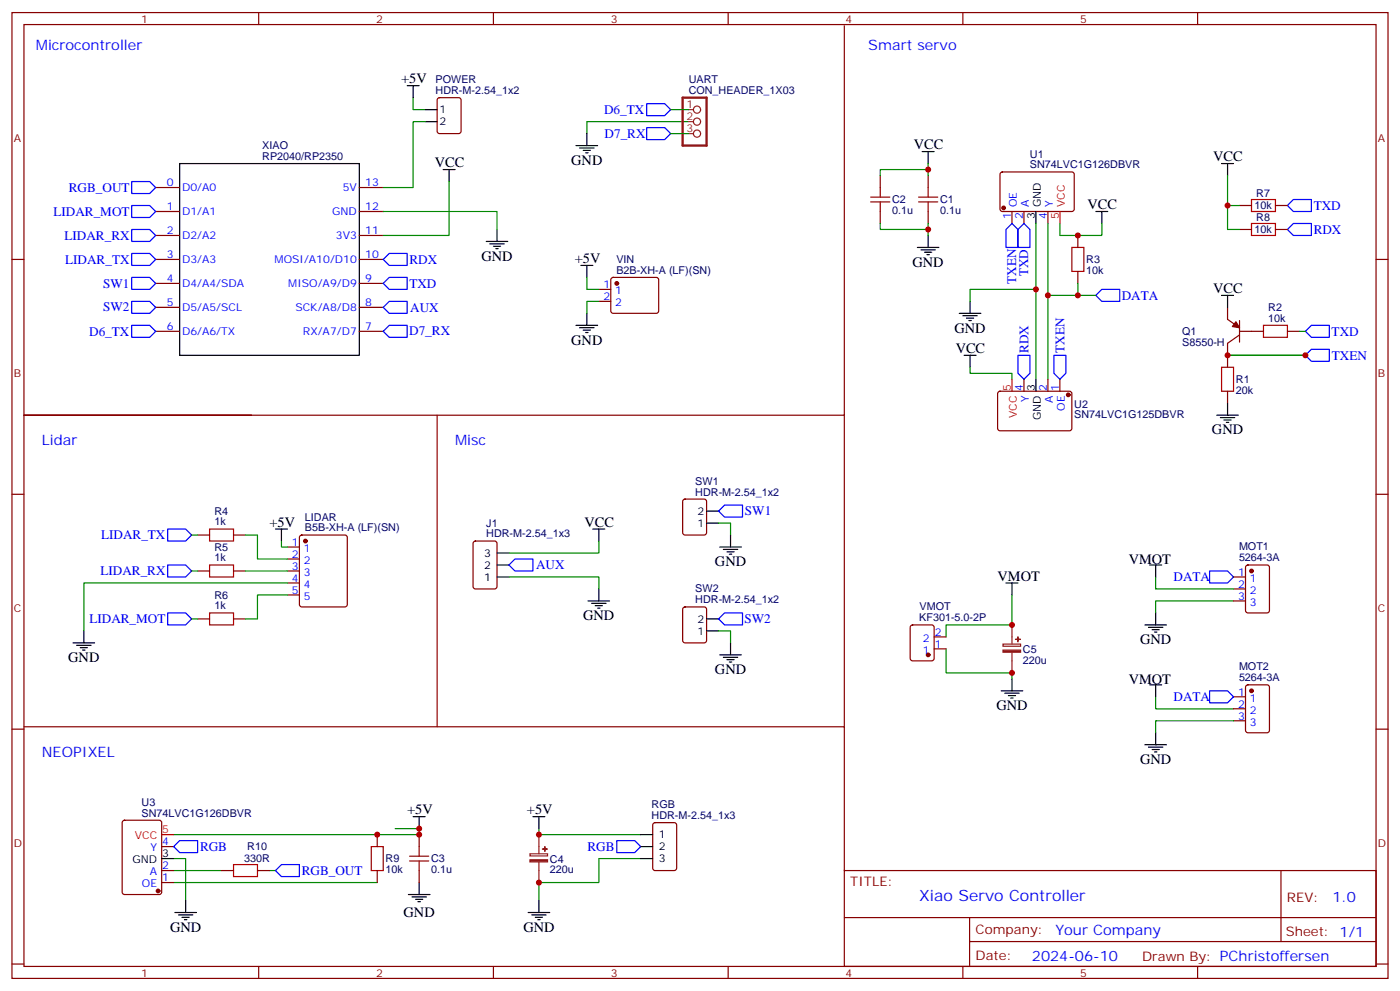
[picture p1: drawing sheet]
<svg xmlns="http://www.w3.org/2000/svg" width="412mm" height="292mm" viewBox="0 0 412 292" stroke-linecap="round" stroke-linejoin="round" font-family="sans-serif">
<g fill="none" stroke="#870000" stroke-width=".35">
<path d="M3.5 3.7h405.4v284.3h-405.4zM7.1 7.2h398.2v277.3h-398.2zM76.2 3.7v3.5M145.3 3.7v3.5M214.5 3.7v3.5M248.7 7.6v114.6h-241.6h67M283.6 3.7v3.5M352.8 3.7v3.5M129 29l.5-.2h5.6l.7 .4v9.4l-.4 .7h-5.9l-.7-.4v-9.4zM45.9 55.2h7M105.8 55.2h7.1M259.3 51.7v3.5"/>
<path d="M273.4 51.7v3.5M294.8 50.8l.5-.2 20.7 .1 .4 .6v10.5l-.7 .5-20.7-.1-.4-.6v-10.3zM3.5 76.4h3.6M45.9 76.4h7M45.9 62.3h7M45.9 69.3h7M105.8 76.4h7.1M105.8 62.3h7.1M105.8 69.3h7.1M259.3 62.3v3.5M273.4 62.3v3.5M298.1 62.3v3.5"/>
<path d="M301.6 62.3v3.5M308.7 62.3v3.5M317.5 69.3v3.5M317.5 79.9v3.5M365.1 60.5h3.6M365.1 67.6h3.6M375.7 60.5h3.5M375.7 67.6h3.5M405.3 76.4h3.6M45.9 83.4h7M45.9 90.5h7M45.9 97.5h7"/>
<path d="M105.8 83.4h7.1M105.8 90.5h7.1M105.8 97.5h7.1M176.4 85.2h3.5M176.4 88.7h3.5M180.2 81.9l.4-.2h12.7l.5 .2 .2 .5v9.4l-.7 .5-13-.1-.4-.7v-9.1zM361.6 90.5v3.5l3.5 2.5M365.1 97.5h7.1M365.1 98.6l-3.5 2.5v7M365.1 94.4v6.3M379.2 97.5h3.6M294.1 115.4l.5-.2h20.7l.4 .7v10.5l-.7 .4h-20.7l-.4-.7v-10.2z"/>
<path d="M301.6 111.7v3.5M308.7 111.7v3.5M312.2 111.7v3.5M361.6 115.2v3.5M128.8 122.2v91.8M248.7 122.2v91.8M3.5 145.5h3.6M58.2 157.5h3.5M68.8 157.5h3.5M88.4 157.7l.5-.2h12.7l.7 .4v20.1l-.5 .6-12.9 .1-.7-.5v-20zM139.6 159.5l.5-.2h5.6l.6 .4 .1 13-.5 .6-5.8 .1-.7-.5-.1-12.9zM201.3 147.1l.5-.2h5.6l.7 .5v9.4l-.4 .7h-5.9l-.7-.4v-9.5z"/>
<path d="M405.3 145.5h3.6M58.2 168.1h3.5M68.8 168.1h3.5M84.7 161h3.5M84.7 164.6h3.5M84.7 168.1h3.5M84.7 171.6h3.5M84.7 175.2h3.5M201.3 178.9l.5-.2h5.6l.7 .4v9.5l-.4 .6-5.9 .1-.7-.5v-9.4zM363.4 169.9h3.5M363.4 173.4h3.5M363.4 176.9h3.5"/>
<path d="M367.1 166.5l.5-.2h5.6l.7 .5v12.9l-.4 .7h-5.9l-.7-.4v-13zM58.2 182.2h3.5M68.8 182.2h3.5M268.3 184.2l.5-.2h5.7l.6 .4 .1 9.5-.5 .6-5.9 .1-.6-.5-.1-9.4zM275.2 191h3.5M275.2 187.5h3.5M3.5 214.7h3.6M7.1 214h241.6v42.3M363.4 205.1h3.5M363.4 208.7h3.5M363.4 212.2h3.5M367.1 201.8l.5-.2h5.6l.7 .4v13l-.4 .7h-5.9l-.7-.4v-13z"/>
<path d="M405.3 214.7h3.6M36.2 241.7l.5-.2h10.2l.7 .4v20.7l-.4 .7h-10.5l-.7-.4v-20.7zM47.6 259.8h3.6M47.6 256.3h3.6M47.6 249.2h3.6M65.3 256.3h3.5M75.8 256.3h3.6M111.1 245.7v3.5M111.1 256.3v3.5M123.5 245.7v3.5M123.5 256.3v3.5M192.5 242.4l.5-.2h5.6l.7 .4v13l-.4 .6-5.9 .1-.7-.5v-12.9z"/>
<path d="M248.7 256.3h156.6v28.2h-156.6zM377.3 256.3v20.9M248.7 270.1h156.5M285.6 277.2h119.6M285.6 270.1v14.2M3.5 283.8h3.6M76.2 284.5v3.5M145.3 284.5v3.5M214.5 284.5v3.5M283.6 284.5v3.5M352.8 284.5v3.5M405.3 283.8h3.6"/>
</g>
<g fill="none" stroke="#008700" stroke-width=".35">
<path d="M121.7 28.8v3.5h3.5M125.2 35.8h-3.5v19.4h-8.8M197.6 32.3h5.2M197.6 39.3h5.2M202.8 35.8h-29.9v3.5M132.3 53.4v15.9h-19.4M273.4 48.2v1.7h-14.1v1.8M273.4 49.9v1.8M361.6 51.7v15.9h3.5M112.9 62.3h33.5v5.3M259.3 65.8v1.8h14.1M273.4 65.8v3.5"/>
<path d="M305.2 65.8v19.4h-19.4v3.5M308.7 65.8v45.9M312.2 65.8v3.5h12.4v-3.5M361.6 60.5h3.5M172.9 81.7v3.5h3.5M176.4 88.7h-3.5v3.6M305.2 85.2v26.5M308.7 87h14.1M317.5 83.4v3.6M382.8 97.5h1.7M285.8 108.1v1.8h12.3v1.8M361.6 104.6h22.9"/>
<path d="M56.4 157.5h1.8M72.3 157.5h3.5v7.1h8.9M82.9 159.3v1.7h1.8M176.4 159.3v3.5h-26.5M211.7 154h3.5v3.5M56.4 168.1h1.8M72.3 168.1h12.4M84.7 171.6h-60v14.1M84.7 175.2h-8.9v7h-3.5M149.9 169.9h26.5v3.5M298.1 175.2v8.8h-19.4v3.5M340.4 169.9v3.5h23"/>
<path d="M363.4 176.9h-23v3.5M56.4 182.2h1.8M211.7 185.7h3.5v3.6M278.7 191v7.1h19.4v1.7M340.4 205.1v3.6h23M363.4 212.2h-23v3.5M51.2 252.8h3.5v12.3M51.2 256.3h14.1M51.2 259.8h59.9M79.4 256.3h1.7M116.4 243.9h7.1v1.8h-72.3M158.7 243.9v1.8h30"/>
<path d="M188.7 252.8h-12.3v7h-17.7v5.3"/>
</g>
<g fill="none" stroke="#000" stroke-width=".35">
<path d="M119.9 25.2h3.6M121.7 25.2v3.6M125.2 32.3h3.6M125.2 35.8h3.6M172.9 39.3v3.6M52.9 48.2h52.9v56.4h-52.9zM130.5 49.9h3.6M132.3 49.9v3.5M169.7 42.9h6.3M170.7 43.6h4.3M171.8 44.3h2.1M172.5 45h.7"/>
<path d="M271.6 44.6h3.6M273.4 44.6v3.6M359.8 48.2h3.6M361.6 48.2v3.5M143.2 71.1h6.4M144.3 71.8h4.2M145.3 72.5h2.2M146 73.2h.8M146.4 67.6v3.5M171.1 78.1h3.5M172.9 78.1v3.6M270.2 72.8h6.4"/>
<path d="M271.3 73.6h4.2M272.3 74.3h2.2M273 75h.8M273.4 69.3v3.5M305.2 62.3v3.5M322.8 62.3h3.5M324.6 62.3v3.5M169.7 95.8h6.3M170.7 96.5h4.3M171.8 97.2h2.1M172.5 97.9h.7M172.9 92.3v3.5"/>
<path d="M282.6 92.3h6.3M283.6 93h4.3M284.7 93.7h2.1M285.4 94.4h.7M285.8 88.7v3.6M359.8 87h3.6M361.6 87v3.5M284 104.6h3.5M285.8 104.6v3.5M305.2 111.7v3.5M361.6 118.7v3.5M358.4 122.2h6.4"/>
<path d="M359.5 122.9h4.2M360.5 123.6h2.2M361.2 124.4h.7M81.1 155.8h3.6M82.9 155.8v3.5M174.6 155.8h3.6M176.4 155.8v3.5M208.1 154h3.6M208.1 150.5h3.6M215.2 157.5v3.5M146.4 166.3h3.5M146.4 162.8h3.5"/>
<path d="M146.4 169.9h3.5M173.2 176.9h6.4M174.3 177.6h4.2M175.3 178.3h2.1M176 179h.7M176.4 173.4v3.5M212 161h6.4M213.1 161.7h4.2M214.1 162.5h2.2M214.8 163.2h.7M296.3 171.6h3.6M298.1 171.6v3.6"/>
<path d="M338.7 166.3h3.5M340.4 166.3v3.6M21.5 189.3h6.4M22.6 190h4.2M23.6 190.7h2.2M24.3 191.4h.7M24.7 185.7v3.6M208.1 185.7h3.6M208.1 182.2h3.6M212 192.8h6.4M213.1 193.5h4.2M214.1 194.2h2.2"/>
<path d="M214.8 194.9h.7M215.2 189.3v3.5M298.1 199.8v3.6M337.3 184h6.3M338.3 184.7h4.2M339.4 185.4h2.1M340.1 186.1h.7M340.4 180.4v3.6M294.9 203.4h6.4M296 204.1h4.2M297 204.8h2.2M297.7 205.5h.7"/>
<path d="M337.3 219.3h6.3M338.3 220h4.2M338.7 201.6h3.5M340.4 201.6v3.5M340.4 215.7v3.6M339.4 220.7h2.1M340.1 221.4h.7M47.6 252.8h3.6M121.7 240.4h3.5M123.5 240.4v3.5M123.5 259.8v3.5M157 240.4h3.5"/>
<path d="M158.7 240.4v3.5M188.7 252.8h3.6M188.7 245.7h3.6M188.7 249.2h3.6M51.5 268.6h6.4M52.6 269.3h4.2M53.6 270.1h2.1M54.3 270.8h.7M54.7 265.1v3.5M120.3 263.3h6.3M121.4 264.1h4.2M122.4 264.8h2.1"/>
<path d="M123.1 265.5h.7M155.6 268.6h6.3M156.6 269.3h4.3M157.7 270.1h2.1M158.4 270.8h.7M158.7 265.1v3.5"/>
</g>
<g fill="#870000" stroke="#870000" stroke-width=".35">
<path d="M364.1 94.7l1 1.8-2.1-.4z"/>
<circle cx="181.7" cy="83.4" r=".53"/>
<circle cx="295.6" cy="61.2" r=".53"/>
<circle cx="368.7" cy="168.1" r=".53"/>
<circle cx="368.7" cy="203.4" r=".53"/>
<circle cx="273.4" cy="192.8" r=".53"/>
<circle cx="46.6" cy="262.3" r=".53"/>
<circle cx="90" cy="159.3" r=".53"/>
<circle cx="314.7" cy="116.2" r=".53"/>
</g>
<g fill="none" stroke="#00f" stroke-width=".35">
<path d="M190.5 30.5h5.3l1.8 1.8-1.8 1.7h-5.3zM190.5 37.6h5.3l1.8 1.7-1.8 1.8h-5.3zM38.8 53.4h5.3l1.8 1.8-1.8 1.8h-5.3zM38.8 60.5h5.3l1.8 1.8-1.8 1.7h-5.3zM38.8 67.6h5.3l1.8 1.7-1.8 1.8h-5.3zM38.8 74.6h5.3l1.8 1.8-1.8 1.7h-5.3zM112.9 76.4l1.8-1.8h5.2v3.5h-5.2zM298.1 65.8l1.8 1.8v5.2h-3.6v-5.2zM299.9 67.6l1.7-1.8 1.8 1.8v5.2h-3.5zM379.2 60.5l1.8-1.8h5.3v3.6h-5.3zM379.2 67.6l1.8-1.8h5.3v3.5h-5.3zM38.8 95.8h5.3l1.8 1.7-1.8 1.8h-5.3z"/>
<path d="M38.8 81.7h5.3l1.8 1.7-1.8 1.8h-5.3zM38.8 88.7h5.3l1.8 1.8-1.8 1.8h-5.3zM112.9 97.5l1.8-1.7h5.2v3.5h-5.2zM112.9 83.4l1.8-1.7h5.2v3.5h-5.2zM112.9 90.5l1.8-1.8h5.2v3.6h-5.2zM322.8 87l1.8-1.8h5.2v3.5h-5.2zM384.5 97.5l1.8-1.7h5.3v3.5h-5.3zM299.9 104.6h3.5v5.3l-1.8 1.8-1.7-1.8zM310.4 104.6h3.6v5.3l-1.8 1.8-1.8-1.8zM384.5 104.6l1.8-1.8h5.3v3.6h-5.3zM49.4 155.8h5.3l1.7 1.7-1.7 1.8h-5.3zM211.7 150.5l1.7-1.8h5.3v3.5h-5.3z"/>
<path d="M49.4 166.3h5.3l1.7 1.8-1.7 1.8h-5.3zM149.9 166.3l1.8-1.7h5.3v3.5h-5.3zM356.3 168.1h5.3l1.8 1.8-1.8 1.7h-5.3zM49.4 180.4h5.3l1.7 1.8-1.7 1.8h-5.3zM211.7 182.2l1.7-1.8h5.3v3.6h-5.3zM356.3 203.4h5.3l1.8 1.7-1.8 1.8h-5.3zM51.2 249.2l1.7-1.7h5.3v3.5h-5.3zM81.1 256.3l1.8-1.8h5.3v3.6h-5.3zM181.7 247.5h5.3l1.7 1.7-1.7 1.8h-5.3z"/>
</g>
<path d="M201.1 28.8h7v14.1h-7z" fill="none" stroke="#8c2424" stroke-width=".71"/>
<g fill="none" stroke="#8c2424" stroke-width=".35">
<path d="M202.8 32.3h1.5M202.8 35.8h1.5M202.8 39.3h1.5M295.5 189.6h5.1v.7h-5.1zM298.1 184v5.6M298.1 192.1v6M156.1 251.4h5.2v.6h-5.2zM158.7 245.7v5.7M158.7 253.8v6"/>
<circle cx="205.3" cy="32.3" r="1.06"/>
<circle cx="205.3" cy="35.8" r="1.06"/>
<circle cx="205.3" cy="39.3" r="1.06"/>
</g>
<path d="M312.2 62.3v3.5M298.1 111.7v3.5M47.6 245.7h3.6" fill="none" stroke="#f00" stroke-width=".35"/>
<g fill="none" stroke="#a10000" stroke-width=".35">
<path d="M256.5 59.4h5.6M256.5 58h5.6M259.3 55.2v2.8M259.3 59.4v2.9M270.6 59.4h5.6M270.6 58h5.6M273.4 55.2v2.8M273.4 59.4v2.9M368.7 58.7h7v3.6h-7zM315.7 72.8h3.6v7.1h-3.6zM368.7 65.8h7v3.5h-7zM372.2 95.8h7v3.5h-7z"/>
<path d="M359.8 108.1h3.6v7.1h-3.6zM61.7 155.8h7.1v3.5h-7.1zM61.7 166.3h7.1v3.6h-7.1zM61.7 180.4h7.1v3.6h-7.1zM68.8 254.5h7v3.6h-7zM109.4 249.2h3.5v7.1h-3.5zM120.6 253.5h5.7M120.6 252.1h5.7M123.5 249.2v2.9M123.5 253.5v2.8"/>
</g>
<g fill="#8c2424" stroke="#8c2424" stroke-width=".35">
<path d="M295.5 191.4h5.1v.6h-5.1z"/>
<path d="M299.2 188.2h1.4z"/>
<path d="M299.8 187.5l.1 1.4z"/>
<path d="M156.1 253.1h5.2v.7h-5.2z"/>
<path d="M159.8 249.9l1.4 .1z"/>
<path d="M160.5 249.2v1.4z"/>
</g>
<g fill="#c00">
<circle cx="317.5" cy="69.3" r=".88"/>
<circle cx="308.7" cy="87" r=".88"/>
<circle cx="317.5" cy="87" r=".88"/>
<circle cx="305.2" cy="85.2" r=".88"/>
<circle cx="123.5" cy="245.7" r=".88"/>
<circle cx="111.1" cy="245.7" r=".88"/>
<circle cx="298.1" cy="184" r=".88"/>
<circle cx="298.1" cy="198.1" r=".88"/>
<circle cx="158.8" cy="245.7" r=".88"/>
<circle cx="158.8" cy="259.8" r=".88"/>
<circle cx="361.6" cy="104.6" r=".88"/>
<circle cx="361.6" cy="60.5" r=".88"/>
<circle cx="273.4" cy="67.6" r=".88"/>
<circle cx="273.4" cy="49.9" r=".88"/>
<circle cx="123.5" cy="243.9" r=".88"/>
<circle cx="384.5" cy="104.6" r=".88"/>
</g>
<text font-size="4.6" fill="#00f" x="270.8" y="265.3">Xiao Servo Controller</text>
<g font-size="4.2" fill="#00f">
<text x="10.6" y="14.6">Microcontroller</text>
<text x="255.8" y="14.6">Smart servo</text>
<text x="12.3" y="131.1">Lidar</text>
<text x="134.1" y="131.1">Misc</text>
<text x="12.3" y="222.8">NEOPIXEL</text>
<text x="392.5" y="265.6">1.0</text>
<text x="310.9" y="275.1">Your Company</text>
<text x="304" y="282.9">2024-06-10</text>
</g>
<g font-size="4.2">
<text x="118.2" y="24.5">+5V</text>
<text x="269.2" y="43.9">VCC</text>
<text x="357.4" y="47.4">VCC</text>
<text x="128.1" y="49.2">VCC</text>
<text x="168.3" y="48.5">GND</text>
<text x="320.3" y="61.6">VCC</text>
<text x="141.8" y="76.7">GND</text>
<text x="169.3" y="77.4">+5V</text>
<text x="268.8" y="78.5">GND</text>
<text x="357.4" y="86.3">VCC</text>
<text x="168.3" y="101.4">GND</text>
<text x="281.2" y="97.9">GND</text>
<text x="281.5" y="103.9">VCC</text>
<text x="357" y="127.9">GND</text>
<text x="79.4" y="155">+5V</text>
<text x="172.2" y="155">VCC</text>
<text x="210.6" y="166.7">GND</text>
<text x="332.5" y="166">VMOT</text>
<text x="293.9" y="170.9">VMOT</text>
<text x="171.8" y="182.6">GND</text>
<text x="335.8" y="189.6">GND</text>
<text x="20.1" y="194.9">GND</text>
<text x="210.6" y="198.4">GND</text>
<text x="332.5" y="201.3">VMOT</text>
<text x="293.5" y="209">GND</text>
<text x="335.8" y="224.9">GND</text>
<text x="119.9" y="239.7">+5V</text>
<text x="155.2" y="239.7">+5V</text>
<text x="50.1" y="274.3">GND</text>
<text x="118.9" y="270.1">GND</text>
<text x="154.2" y="274.3">GND</text>
</g>
<g font-size="3.9" fill="#00f">
<text x="178" y="33.5">D6_TX</text>
<text x="178.1" y="40.6">D7_RX</text>
<text x="20.3" y="56.4">RGB_OUT</text>
<text x="15.7" y="63.5">LIDAR_MOT</text>
<text x="387" y="61.8">TXD</text>
<text x="19" y="70.6">LIDAR_RX</text>
<text x="387" y="68.9">RDX</text>
<text x="19.2" y="77.6">LIDAR_TX</text>
<text x="120.6" y="77.7">RDX</text>
<text x="299.3" y="83.6" transform="rotate(-90 299.3 83.6)">TXEN</text>
<text x="302.9" y="81.3" transform="rotate(-90 302.9 81.3)">TXD</text>
<text x="30.4" y="84.6">SW1</text>
<text x="120.6" y="84.7">TXD</text>
<text x="330.5" y="88.2">DATA</text>
<text x="30.4" y="91.7">SW2</text>
<text x="120.9" y="91.8">AUX</text>
<text x="26.3" y="98.8">D6_TX</text>
<text x="120.5" y="98.7">D7_RX</text>
<text x="392.3" y="98.9">TXD</text>
<text x="303" y="103.9" transform="rotate(-90 303 103.9)">RDX</text>
<text x="313.6" y="103.9" transform="rotate(-90 313.6 103.9)">TXEN</text>
<text x="392.3" y="106.1">TXEN</text>
<text x="219.4" y="151.7">SW1</text>
<text x="29.8" y="158.8">LIDAR_TX</text>
<text x="157.9" y="167.6">AUX</text>
<text x="29.6" y="169.3">LIDAR_RX</text>
<text x="345.7" y="171.1">DATA</text>
<text x="26.3" y="183.4">LIDAR_MOT</text>
<text x="219.3" y="183.5">SW2</text>
<text x="345.7" y="206.4">DATA</text>
<text x="58.9" y="250.5">RGB</text>
<text x="173.1" y="250.5">RGB</text>
<text x="88.9" y="257.6">RGB_OUT</text>
</g>
<g font-size="3.9" fill="#800">
<text x="250.5" y="260.9">TITLE:</text>
<text x="379.1" y="265.6">REV:</text>
<text x="287.4" y="275.1">Company:</text>
<text x="378.7" y="275.7">Sheet: 1/1</text>
<text x="287.4" y="282.8">Date:</text>
<text x="336.4" y="282.8">Drawn By: PChristoffersen</text>
</g>
<g font-size="3.2" fill="#800">
<text x="41.6" y="6.7">1</text>
<text x="110.8" y="6.7">2</text>
<text x="179.9" y="6.7">3</text>
<text x="249.1" y="6.7">4</text>
<text x="318.2" y="6.7">5</text>
<text x="4.1" y="41.8">A</text>
<text x="405.9" y="41.8">A</text>
<text x="4.1" y="110.9">B</text>
<text x="405.9" y="110.9">B</text>
<text x="4.1" y="180.1">C</text>
<text x="405.9" y="180.1">C</text>
<text x="4.1" y="249.2">D</text>
<text x="405.9" y="249.2">D</text>
<text x="41.6" y="287.5">1</text>
<text x="110.8" y="287.5">2</text>
<text x="179.9" y="287.5">3</text>
<text x="249.1" y="287.5">4</text>
<text x="318.2" y="287.5">5</text>
</g>
<g font-size="3.2" fill="#000080">
<text x="128.3" y="27.7">HDR-M-2.54_1x2</text>
<text x="128.3" y="24.5">POWER</text>
<text x="202.9" y="27.6">CON_HEADER_1X03</text>
<text x="202.9" y="24.4">UART</text>
<text x="77.3" y="47.1">RP2040/RP2350</text>
<text x="77.3" y="43.9">XIAO</text>
<text x="303.4" y="46.4">U1</text>
<text x="303.4" y="49.6">SN74LVC1G126DBVR</text>
<text x="262.8" y="59.9">C2</text>
<text x="276.9" y="59.9">C1</text>
<text x="370.1" y="58.1">R7</text>
<text x="262.8" y="63.1">0.1u</text>
<text x="276.9" y="63.1">0.1u</text>
<text x="369.5" y="61.6">10k</text>
<text x="370.1" y="65.2">R8</text>
<text x="369.5" y="68.7">10k</text>
<text x="181.6" y="77.4">VIN</text>
<text x="320" y="77.5">R3</text>
<text x="181.6" y="80.6">B2B-XH-A (LF)(SN)</text>
<text x="320" y="80.7">10k</text>
<text x="373.6" y="94.7">10k</text>
<text x="373.6" y="91.6">R2</text>
<text x="348.2" y="101.9">S8550-H</text>
<text x="348.2" y="98.7">Q1</text>
<text x="364.1" y="112.8">R1</text>
<text x="364.1" y="116">20k</text>
<text x="316.4" y="123.2">SN74LVC1G125DBVR</text>
<text x="316.4" y="120.1">U2</text>
<text x="204.8" y="142.7">SW1</text>
<text x="204.8" y="145.9">HDR-M-2.54_1x2</text>
<text x="63.2" y="154.7">1k</text>
<text x="63.2" y="151.5">R4</text>
<text x="89.8" y="153.3">LIDAR</text>
<text x="143.3" y="155">J1</text>
<text x="89.8" y="156.5">B5B-XH-A (LF)(SN)</text>
<text x="143.3" y="158.2">HDR-M-2.54_1x3</text>
<text x="365" y="161.9">MOT1</text>
<text x="63.2" y="165.3">1k</text>
<text x="63.2" y="162.1">R5</text>
<text x="365" y="165.2">5264-3A</text>
<text x="63.2" y="179.4">1k</text>
<text x="63.2" y="176.2">R6</text>
<text x="204.8" y="177.6">HDR-M-2.54_1x2</text>
<text x="204.8" y="174.4">SW2</text>
<text x="270.9" y="179.7">VMOT</text>
<text x="270.8" y="182.9">KF301-5.0-2P</text>
<text x="301.3" y="195.4">220u</text>
<text x="301.3" y="192.2">C5</text>
<text x="365" y="197.2">MOT2</text>
<text x="365" y="200.5">5264-3A</text>
<text x="41.7" y="237.3">U3</text>
<text x="191.9" y="237.9">RGB</text>
<text x="41.7" y="240.4">SN74LVC1G126DBVR</text>
<text x="191.9" y="241.1">HDR-M-2.54_1x3</text>
<text x="72.8" y="250.4">R10</text>
<text x="71.9" y="253.9">330R</text>
<text x="113.6" y="257.1">10k</text>
<text x="113.6" y="253.9">R9</text>
<text x="127" y="257.1">0.1u</text>
<text x="127" y="253.9">C3</text>
<text x="162" y="257.1">220u</text>
<text x="162" y="253.9">C4</text>
</g>
<g font-size="3.2">
<text x="129.5" y="33.3">1</text>
<text x="129.5" y="36.9">2</text>
<text x="304.8" y="64.5" transform="rotate(-90 304.8 64.5)">3</text>
<text x="306.6" y="61" transform="rotate(-90 306.6 61)">GND</text>
<text x="304.8" y="115" transform="rotate(-90 304.8 115)">3</text>
<text x="306.6" y="123.8" transform="rotate(-90 306.6 123.8)">GND</text>
<text x="205.4" y="155">1</text>
<text x="205.4" y="151.5">2</text>
<text x="142.6" y="163.9">3</text>
<text x="142.6" y="167.4">2</text>
<text x="142.6" y="170.9">1</text>
<text x="205.4" y="183.3">2</text>
<text x="205.4" y="186.8">1</text>
<text x="194" y="246.8">1</text>
<text x="194" y="250.3">2</text>
<text x="39" y="254.2">GND</text>
<text x="47.8" y="252.4">3</text>
<text x="194" y="253.8">3</text>
</g>
<g font-size="3.2" fill="#8d2323">
<text x="202.2" y="31.9">1</text>
<text x="202.2" y="35.5">2</text>
<text x="202.2" y="39">3</text>
</g>
<g font-size="3.2" fill="#00f">
<text x="49.1" y="54.9">0</text>
<text x="53.6" y="56.3">D0/A0</text>
<text x="100.9" y="56.3">5V</text>
<text x="107.6" y="54.9">13</text>
<text x="49.1" y="61.9">1</text>
<text x="53.6" y="63.3">D1/A1</text>
<text x="97.8" y="63.3">GND</text>
<text x="107.6" y="61.9">12</text>
<text x="297.7" y="64.5" transform="rotate(-90 297.7 64.5)">1</text>
<text x="299.5" y="61" transform="rotate(-90 299.5 61)">OE</text>
<text x="301.3" y="64.5" transform="rotate(-90 301.3 64.5)">2</text>
<text x="303" y="61" transform="rotate(-90 303 61)">A</text>
<text x="308.3" y="64.5" transform="rotate(-90 308.3 64.5)">4</text>
<text x="310.1" y="61" transform="rotate(-90 310.1 61)">Y</text>
<text x="49.1" y="69">2</text>
<text x="53.6" y="70.4">D2/A2</text>
<text x="98.9" y="70.4">3V3</text>
<text x="107.6" y="69">11</text>
<text x="49.1" y="76">3</text>
<text x="53.6" y="77.4">D3/A3</text>
<text x="80.9" y="77.4">MOSI/A10/D10</text>
<text x="107.6" y="76">10</text>
<text x="49.1" y="83.1">4</text>
<text x="107.6" y="83.1">9</text>
<text x="53.6" y="84.5">D4/A4/SDA</text>
<text x="84.9" y="84.5">MISO/A9/D9</text>
<text x="177.7" y="84.8">1</text>
<text x="177.7" y="88.4">2</text>
<text x="181.2" y="86.6">1</text>
<text x="49.1" y="90.1">5</text>
<text x="53.6" y="91.5">D5/A5/SCL</text>
<text x="87" y="91.5">SCK/A8/D8</text>
<text x="107.6" y="90.1">8</text>
<text x="181.2" y="90.1">2</text>
<text x="49.1" y="97.2">6</text>
<text x="53.6" y="98.6">D6/A6/TX</text>
<text x="89.2" y="98.6">RX/A7/D7</text>
<text x="107.6" y="97.2">7</text>
<text x="301.3" y="115" transform="rotate(-90 301.3 115)">4</text>
<text x="303" y="118.4" transform="rotate(-90 303 118.4)">Y</text>
<text x="308.3" y="115" transform="rotate(-90 308.3 115)">2</text>
<text x="310.1" y="118.7" transform="rotate(-90 310.1 118.7)">A</text>
<text x="311.9" y="115" transform="rotate(-90 311.9 115)">1</text>
<text x="313.6" y="121" transform="rotate(-90 313.6 121)">OE</text>
<text x="86" y="160.7">1</text>
<text x="86" y="164.2">2</text>
<text x="86" y="167.7">3</text>
<text x="89.5" y="162.5">1</text>
<text x="89.5" y="166">2</text>
<text x="86" y="171.3">4</text>
<text x="89.5" y="169.5">3</text>
<text x="89.5" y="173">4</text>
<text x="364.7" y="169.5">1</text>
<text x="364.7" y="173">2</text>
<text x="368.2" y="171.3">1</text>
<text x="86" y="174.8">5</text>
<text x="89.5" y="176.6">5</text>
<text x="364.7" y="176.6">3</text>
<text x="368.2" y="174.8">2</text>
<text x="368.2" y="178.3">3</text>
<text x="271.8" y="188.9">2</text>
<text x="275.3" y="190.7">1</text>
<text x="275.3" y="187.1">2</text>
<text x="271.8" y="192.4">1</text>
<text x="364.7" y="204.8">1</text>
<text x="364.7" y="208.3">2</text>
<text x="368.2" y="206.6">1</text>
<text x="364.7" y="211.8">3</text>
<text x="368.2" y="210.1">2</text>
<text x="368.2" y="213.6">3</text>
<text x="44.4" y="250.6">Y</text>
<text x="47.8" y="248.9">4</text>
<text x="44.2" y="257.7">A</text>
<text x="47.8" y="255.9">2</text>
<text x="41.8" y="261.2">OE</text>
<text x="47.8" y="259.5">1</text>
</g>
<g font-size="3.2" fill="#f00">
<text x="311.9" y="64.5" transform="rotate(-90 311.9 64.5)">5</text>
<text x="313.6" y="61" transform="rotate(-90 313.6 61)">VCC</text>
<text x="297.7" y="115" transform="rotate(-90 297.7 115)">5</text>
<text x="299.5" y="123.1" transform="rotate(-90 299.5 123.1)">VCC</text>
<text x="47.8" y="245.4">5</text>
<text x="39.7" y="247.1">VCC</text>
</g>
</svg>
